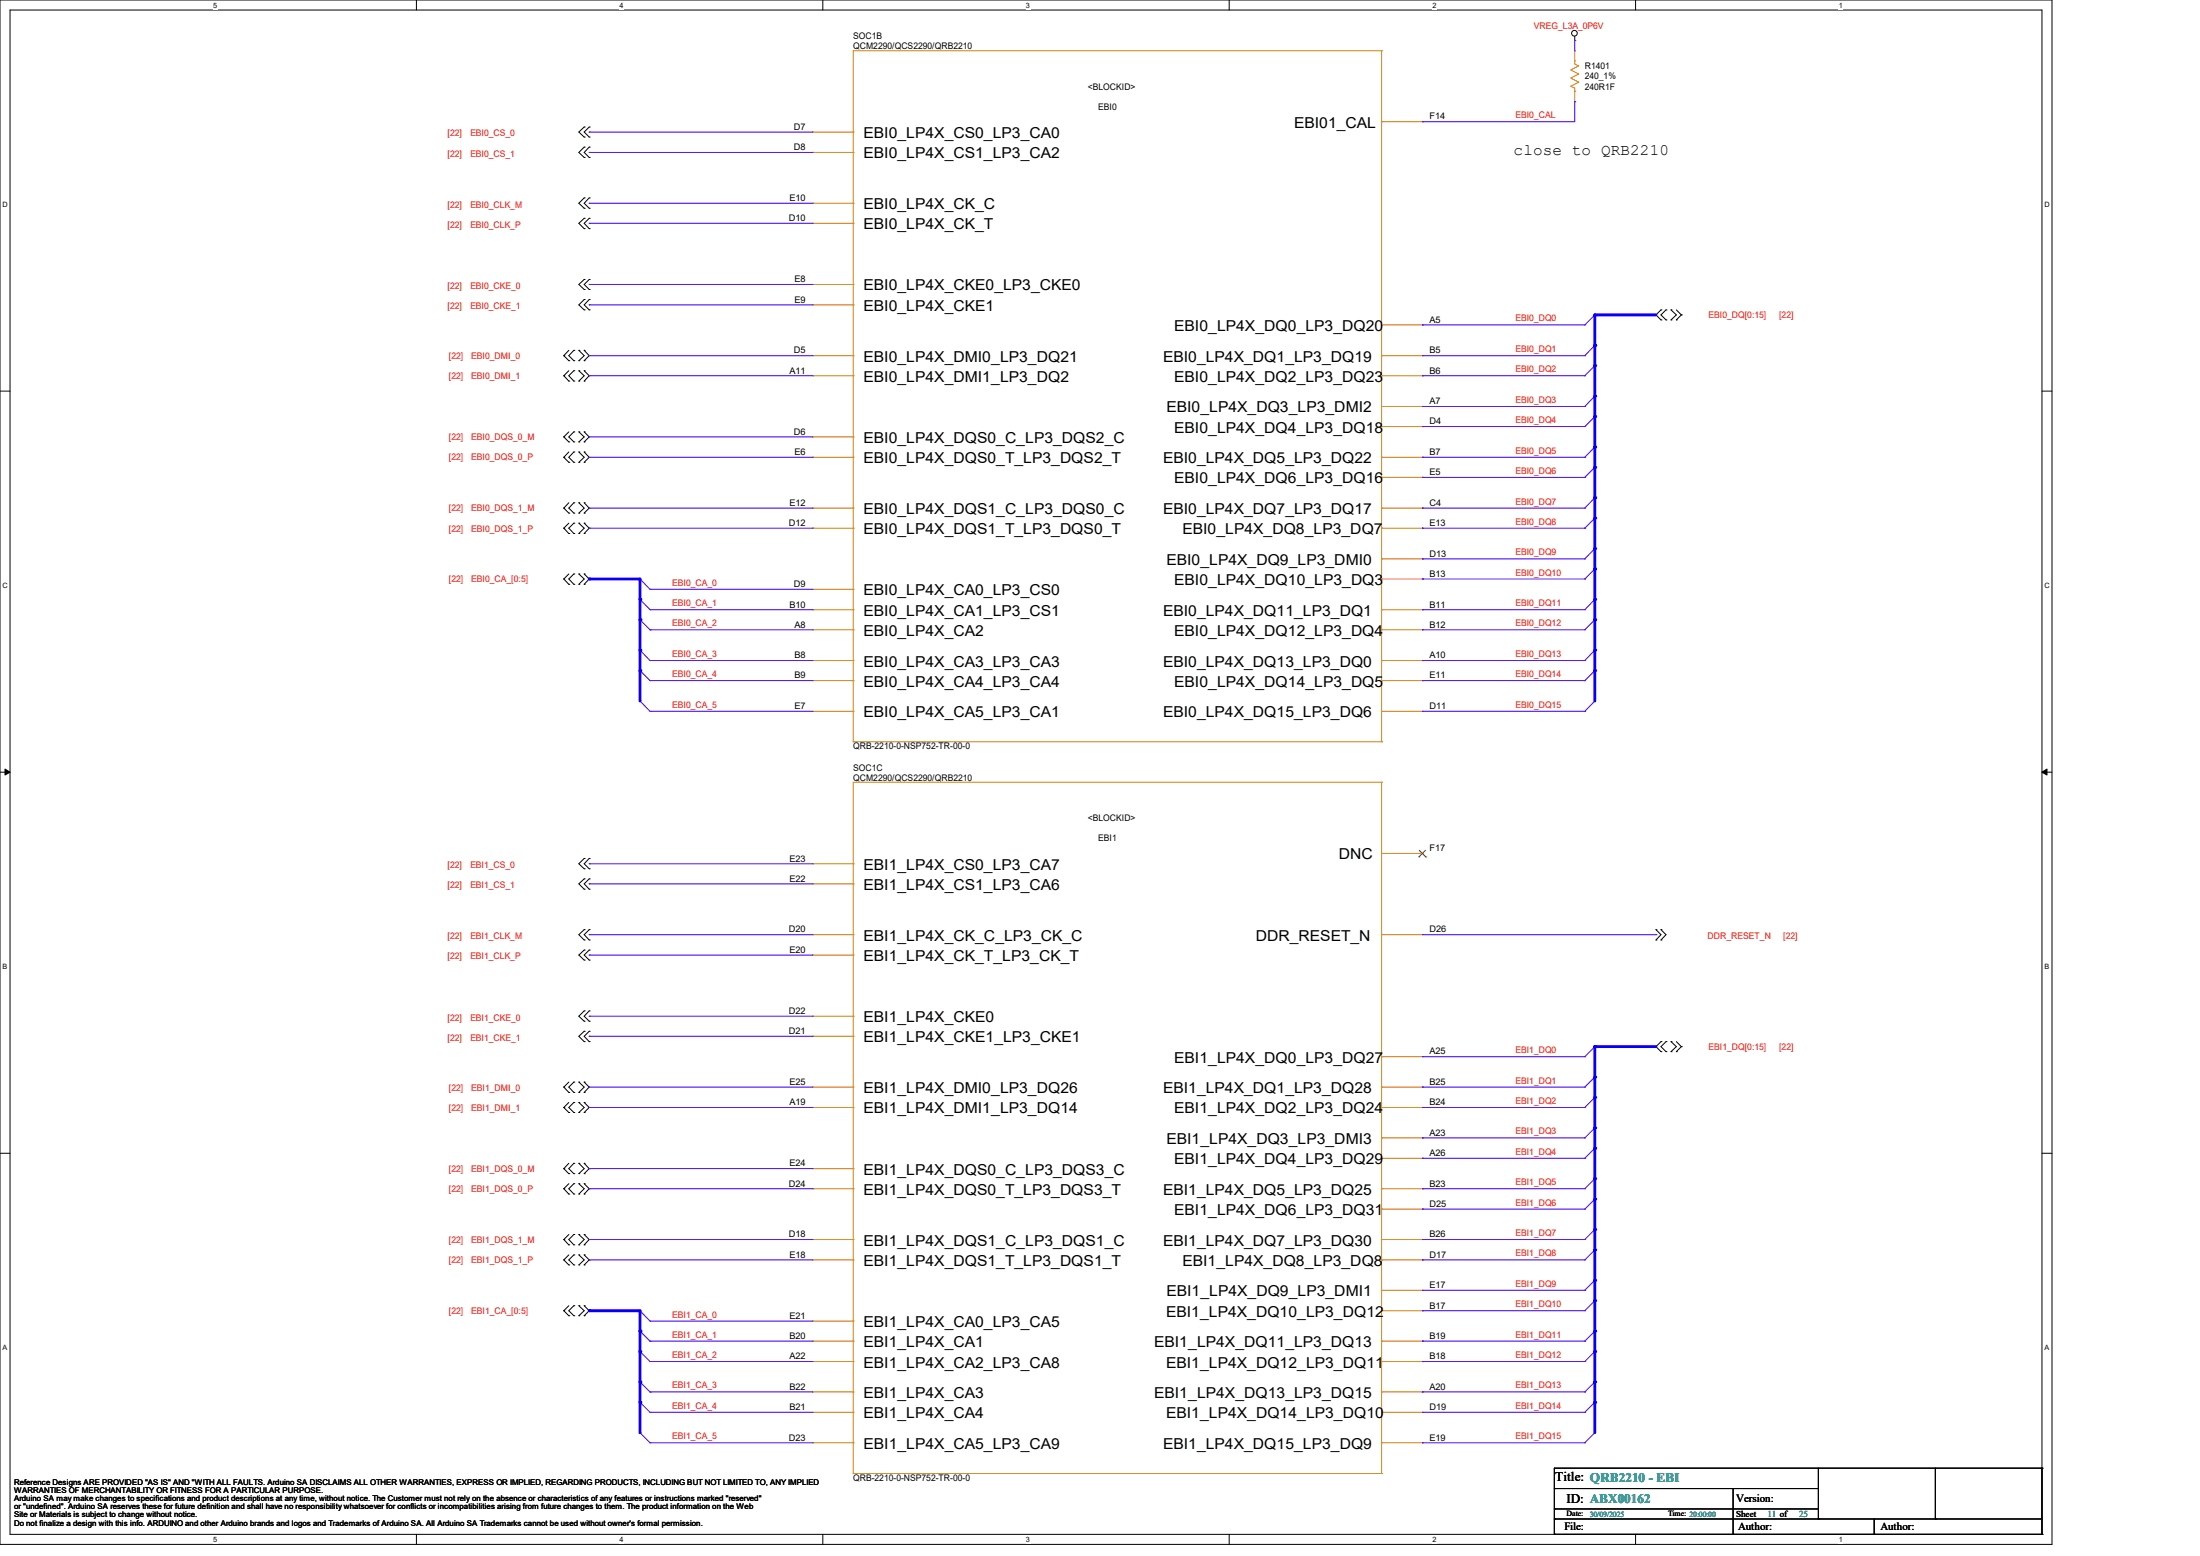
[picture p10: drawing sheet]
<svg xmlns="http://www.w3.org/2000/svg" width="297mm" height="210mm" viewBox="0 0 297 210" stroke-linecap="round" stroke-linejoin="round" font-family="sans-serif">
<path d="M0 0h277v208.4h-277zM1.4 1.4h274.3v205.7h-274.3z" fill="none" stroke="#000" stroke-width=".14"/>
<g fill="#fff">
<path d="M28.8 .1h.5v1.1h-.5z"/>
<path d="M28.8 207.2h.5v1.1h-.5z"/>
</g>
<path d="M56.2 0v1.4M56.2 207.1v1.3" fill="none" stroke="#000" stroke-width=".14"/>
<g fill="#fff">
<path d="M83.7 .1h.5v1.1h-.5z"/>
<path d="M83.7 207.2h.5v1.1h-.5z"/>
</g>
<path d="M111.1 0v1.4M111.1 207.1v1.3" fill="none" stroke="#000" stroke-width=".14"/>
<g fill="#fff">
<path d="M138.5 .1h.6v1.1h-.6z"/>
<path d="M138.5 207.2h.6v1.1h-.6z"/>
</g>
<path d="M165.9 0v1.4M165.9 207.1v1.3" fill="none" stroke="#000" stroke-width=".14"/>
<g fill="#fff">
<path d="M193.4 .1h.5v1.1h-.5z"/>
<path d="M193.4 207.2h.5v1.1h-.5z"/>
</g>
<path d="M220.8 0v1.4M220.8 207.1v1.3" fill="none" stroke="#000" stroke-width=".14"/>
<g fill="#fff">
<path d="M248.2 .1h.6v1.1h-.6z"/>
<path d="M248.2 207.2h.6v1.1h-.6z"/>
<path d="M.3 27.1h.8v1.1h-.8z"/>
<path d="M276 27.1h.7v1.1h-.7z"/>
<path d="M.3 78.5h.8v1.1h-.8z"/>
<path d="M276 78.5h.7v1.1h-.7z"/>
</g>
<path d="M0 52.8h1.4M275.7 52.8h1.3" fill="none" stroke="#000" stroke-width=".14"/>
<g fill="#fff">
<path d="M.3 129.9h.7v1.1h-.7z"/>
<path d="M276 129.9h.6v1.1h-.6z"/>
</g>
<path d="M0 104.2h1.4M275.7 104.2h1.3" fill="none" stroke="#000" stroke-width=".14"/>
<path d="M.7 103.8l.7 .4-.7 .4zM275.7 104.2l.7-.4v.8z" fill="#000" stroke="#000" stroke-width=".14"/>
<g fill="#fff">
<path d="M.3 181.4h.7v1.1h-.7z"/>
<path d="M276 181.4h.6v1.1h-.6z"/>
</g>
<g fill="none" stroke="#000" stroke-width=".14">
<path d="M78.9 17.1l-.8 .7 .8 .7M78.9 19.9l-.8 .7 .8 .7M78.9 17.1h.1M78.9 18.5h.1M78.9 19.9h.1M79.5 17.1l-.6 .7 .6 .7M79.5 19.9l-.6 .7 .6 .7M79.5 17.1h.1M79.5 18.5h.1M79.5 19.9h.1M212.6 5.5h.1M212.6 4.9v.6"/>
<path d="M78.9 26.7l-.8 .7 .8 .7M78.9 29.5l-.8 .6 .8 .8M78.9 37.7l-.8 .7 .8 .7M78.9 21.3h.1M78.9 26.7h.1M78.9 28.1h.1M78.9 29.5h.1M78.9 30.9h.1M78.9 37.7h.1M78.9 39.1h.1M79.5 26.7l-.6 .7 .6 .7M79.5 29.5l-.6 .6 .6 .8"/>
<path d="M79.5 37.7l-.6 .7 .6 .7M79.5 21.3h.1M79.5 26.7h.1M79.5 28.1h.1M79.5 29.5h.1M79.5 30.9h.1M79.5 37.7h.1M79.5 39.1h.1M76.1 48h.1M76.1 50.7h.1M76.1 59h.1M76.1 48l.7 .7"/>
<path d="M76.1 50.7l.7 .7M76.1 59l.7 .6M76.8 48.7h.1M76.8 51.4h.1M76.8 59.6h.1M76.8 47.3l-.7 .7M76.8 50l-.7 .7M76.8 58.3l-.7 .7M77.5 47.3h.1M77.5 48.7h.1M77.5 50h.1M77.5 51.4h.1"/>
<path d="M77.5 58.3h.1M77.5 59.6h.1M77.5 47.3l-.7 .7 .7 .7M77.5 50l-.7 .7 .7 .7M77.5 58.3l-.7 .7 .7 .6M78.1 48.7h.1M78.1 47.3h.1M78.1 51.4h.1M78.1 50h.1M78.1 59.6h.1M78.1 58.3h.1M78.1 47.3l.8 .7-.8 .7"/>
<path d="M78.1 50l.8 .7-.8 .7M78.1 58.3l.8 .7-.8 .6M78.9 40.4l-.8 .7 .8 .7M78.9 40.4h.1M78.9 41.8h.1M78.9 47.3h.1M78.9 48.7h.1M78.9 50h.1M78.9 51.4h.1M78.9 58.3h.1M78.9 59.6h.1M78.9 47.3l.6 .7-.6 .7"/>
<path d="M78.9 50l.6 .7-.6 .7M78.9 58.3l.6 .7-.6 .6M79.5 40.4l-.6 .7 .6 .7M79.5 40.4h.1M79.5 41.8h.1M224.2 41.8h.1M224.2 43.2h.1M224.2 41.8l-.6 .7 .6 .7M224.9 43.2h.1M224.9 41.8h.1M224.9 41.8l-.7 .7 .7 .7M225.6 41.8h.1"/>
<path d="M225.6 43.2h.1M225.6 41.8l.7 .7-.7 .7M226.3 43.2h.1M226.3 41.8l.7 .7M227 42.5h.1M227 42.5l-.7 .7M76.1 78.1h.1M76.1 61.7h.1M76.1 68.6h.1M76.1 71.3h.1M76.1 78.1l.7 .8M76.1 61.7l.7 .7"/>
<path d="M76.1 68.6l.7 .7M76.1 71.3l.7 .7M76.8 78.9h.1M76.8 62.4h.1M76.8 69.3h.1M76.8 72h.1M76.8 77.5l-.7 .6M76.8 61l-.7 .7M76.8 67.9l-.7 .7M76.8 70.6l-.7 .7M77.5 77.5h.1M77.5 78.9h.1"/>
<path d="M77.5 61h.1M77.5 62.4h.1M77.5 67.9h.1M77.5 69.3h.1M77.5 70.6h.1M77.5 72h.1M77.5 77.5l-.7 .6 .7 .8M77.5 61l-.7 .7 .7 .7M77.5 67.9l-.7 .7 .7 .7M77.5 70.6l-.7 .7 .7 .7M78.1 78.9h.1M78.1 77.5h.1"/>
<path d="M78.1 62.4h.1M78.1 61h.1M78.1 69.3h.1M78.1 67.9h.1M78.1 72h.1M78.1 70.6h.1M78.1 77.5l.8 .6-.8 .8M78.1 61l.8 .7-.8 .7M78.1 67.9l.8 .7-.8 .7M78.1 70.6l.8 .7-.8 .7M78.9 77.5h.1M78.9 78.9h.1"/>
<path d="M78.9 61h.1M78.9 62.4h.1M78.9 67.9h.1M78.9 69.3h.1M78.9 70.6h.1M78.9 72h.1M78.9 77.5l.6 .6-.6 .8M78.9 61l.6 .7-.6 .7M78.9 67.9l.6 .7-.6 .7M78.9 70.6l.6 .7-.6 .7M78.9 115.9l-.8 .7 .8 .7M78.9 118.6l-.8 .7 .8 .7"/>
<path d="M78.9 115.9h.1M78.9 117.3h.1M78.9 118.6h.1M79.5 115.9l-.6 .7 .6 .7M79.5 118.6l-.6 .7 .6 .7M79.5 115.9h.1M79.5 117.3h.1M79.5 118.6h.1M78.9 136.4l-.8 .8 .8 .6M78.9 139.2l-.8 .7 .8 .7M78.9 125.5l-.8 .7 .8 .7M78.9 128.2l-.8 .7 .8 .7"/>
<path d="M78.9 136.4h.1M78.9 137.8h.1M78.9 139.2h.1M78.9 125.5h.1M78.9 126.9h.1M78.9 128.2h.1M78.9 129.6h.1M78.9 120h.1M79.5 136.4l-.6 .8 .6 .6M79.5 139.2l-.6 .7 .6 .7M79.5 125.5l-.6 .7 .6 .7M79.5 128.2l-.6 .7 .6 .7"/>
<path d="M79.5 136.4h.1M79.5 137.8h.1M79.5 139.2h.1M79.5 125.5h.1M79.5 126.9h.1M79.5 128.2h.1M79.5 129.6h.1M79.5 120h.1M223.6 125.5l.6 .7-.6 .7M223.6 125.5h.1M223.6 126.9h.1M224.2 125.5l.7 .7-.7 .7"/>
<path d="M224.2 125.5h.1M224.2 126.9h.1M0 155.7h1.4M76.1 157.7h.1M76.1 146.7h.1M76.1 149.5h.1M76.1 157.7l.7 .7M76.1 146.7l.7 .7M76.1 149.5l.7 .7M76.8 158.4h.1M76.8 147.4h.1M76.8 150.2h.1"/>
<path d="M76.8 157l-.7 .7M76.8 159.8l-.7 .6M76.8 148.8l-.7 .7M76.8 146l-.7 .7M77.5 157h.1M77.5 158.4h.1M77.5 159.8h.1M77.5 146h.1M77.5 147.4h.1M77.5 148.8h.1M77.5 150.2h.1M77.5 157l-.7 .7 .7 .7"/>
<path d="M77.5 159.8l-.7 .6 .7 .8M77.5 146l-.7 .7 .7 .7M77.5 148.8l-.7 .7 .7 .7M78.1 158.4h.1M78.1 157h.1M78.1 159.8h.1M78.1 147.4h.1M78.1 146h.1M78.1 150.2h.1M78.1 148.8h.1M78.1 157l.8 .7-.8 .7M78.1 159.8l.8 .6-.8 .8"/>
<path d="M78.1 146l.8 .7-.8 .7M78.1 148.8l.8 .7-.8 .7M78.9 157h.1M78.9 158.4h.1M78.9 159.8h.1M78.9 146h.1M78.9 147.4h.1M78.9 148.8h.1M78.9 150.2h.1M78.9 140.6h.1M78.9 157l.6 .7-.6 .7M78.9 159.8l.6 .6-.6 .8"/>
<path d="M78.9 146l.6 .7-.6 .7M78.9 148.8l.6 .7-.6 .7M79.5 140.6h.1M224.2 140.6h.1M224.2 141.9h.1M224.2 140.6l-.6 .7 .6 .6M224.9 141.9h.1M224.9 140.6h.1M224.9 140.6l-.7 .7 .7 .6M225.6 140.6h.1M225.6 141.9h.1M225.6 140.6l.7 .7-.7 .6"/>
<path d="M226.3 141.9h.1M226.3 140.6l.7 .7M227 141.3h.1M227 141.3l-.7 .6M275.7 155.7h1.3M76.1 176.9h.1M76.1 167.3h.1M76.1 170.1h.1M76.1 160.4h.1M76.1 176.9l.7 .7M76.1 167.3l.7 .7M76.1 170.1l.7 .6"/>
<path d="M76.1 160.4l.7 .8M76.8 177.6h.1M76.8 168h.1M76.8 170.7h.1M76.8 161.2h.1M76.8 176.2l-.7 .7M76.8 169.4l-.7 .7M76.8 166.6l-.7 .7M77.5 176.2h.1M77.5 177.6h.1M77.5 166.6h.1M77.5 168h.1"/>
<path d="M77.5 169.4h.1M77.5 170.7h.1M77.5 161.2h.1M77.5 176.2l-.7 .7 .7 .7M77.5 166.6l-.7 .7 .7 .7M77.5 169.4l-.7 .7 .7 .6M78.1 177.6h.1M78.1 176.2h.1M78.1 168h.1M78.1 166.6h.1M78.1 170.7h.1M78.1 169.4h.1"/>
<path d="M78.1 161.2h.1M78.1 176.2l.8 .7-.8 .7M78.1 166.6l.8 .7-.8 .7M78.1 169.4l.8 .7-.8 .6M78.9 176.2h.1M78.9 177.6h.1M78.9 166.6h.1M78.9 168h.1M78.9 169.4h.1M78.9 170.7h.1M78.9 161.2h.1M78.9 176.2l.6 .7-.6 .7"/>
<path d="M78.9 166.6l.6 .7-.6 .7M78.9 169.4l.6 .7-.6 .6M245.5 198.2v6.8M261.3 198.2v6.8M275.7 198.2h-65.9v8.9M275.7 198.2h.1M275.7 198.2v8.9M209.8 205h.1M209.8 207.1h.1M209.8 200.9h.1M209.8 203.7h.1M209.8 200.9h35.7"/>
<path d="M209.8 203.7h35.7M209.8 205h65.9M209.8 207.1h65.9M234 207.1h.1M234 200.9v6.2M245.5 205h.1M253 207.1h.1M253 205v2.1M261.3 205h.1M275.7 207.1h.1"/>
<circle cx="212.6" cy="4.5" r=".38"/>
</g>
<g fill="none" stroke="#4200ff" stroke-width=".14">
<path d="M192 16.4h.1M212.6 5.5h.1M212.6 13.7h.1M212.6 5.5v1.4M212.6 13.7v2.7h-20.6M214 48h.1M214 50.7h.1M214 54.9h.1M214 57.6h.1M214 43.9h.1M215.3 46.6l-1.3 1.4M215.3 49.4l-1.3 1.3"/>
<path d="M215.3 53.5l-1.3 1.4M215.3 56.2l-1.3 1.4M215.3 42.5l-1.3 1.4M86.4 78.1l1.4 1.4M86.4 78.1h.1M214 61.7h.1M214 64.4h.1M214 68.6h.1M214 71.3h.1M214 75.4h.1M214 78.1h.1M215.3 60.3l-1.3 1.4"/>
<path d="M215.3 63.1l-1.3 1.3M215.3 67.2l-1.3 1.4M215.3 69.9l-1.3 1.4M215.3 74l-1.3 1.4M215.3 76.8l-1.3 1.3M86.4 80.9l1.4 1.4M86.4 83.7l1.4 1.3M86.4 87.8l1.4 1.4M86.4 90.5l1.4 1.4M86.4 94.6l1.4 1.4M86.4 80.9h.1M86.4 83.7h.1"/>
<path d="M86.4 87.8h.1M86.4 90.5h.1M86.4 94.6h.1M214 82.3h.1M214 85h.1M214 89.2h.1M214 91.9h.1M214 96h.1M215.3 80.9l-1.3 1.4M215.3 83.7l-1.3 1.3M215.3 87.8l-1.3 1.4M215.3 90.5l-1.3 1.4"/>
<path d="M215.3 94.6l-1.3 1.4M214 146.7h.1M214 149.5h.1M214 153.6h.1M214 156.3h.1M214 142.6h.1M215.3 145.4l-1.3 1.3M215.3 148.1l-1.3 1.4M215.3 152.2l-1.3 1.4M215.3 155l-1.3 1.3M215.3 159.1l-1.3 1.3M215.3 141.3l-1.3 1.3"/>
<path d="M86.4 179.7l1.4 1.3M86.4 176.9l1.4 1.4M86.4 179.7h.1M86.4 176.9h.1M214 160.4h.1M214 163.2h.1M214 167.3h.1M214 170.1h.1M214 174.2h.1M214 176.9h.1M215.3 161.8l-1.3 1.4M215.3 165.9l-1.3 1.4"/>
<path d="M215.3 168.7l-1.3 1.4M215.3 172.8l-1.3 1.4M215.3 175.6l-1.3 1.3M215.3 179.7l-1.3 1.3M86.4 182.4l1.4 1.4M86.4 186.5l1.4 1.4M86.4 189.3l1.4 1.3M86.4 193.4l1.4 1.3M86.4 182.4h.1M86.4 186.5h.1M86.4 189.3h.1M86.4 193.4h.1"/>
<path d="M214 181h.1M214 183.8h.1M214 187.9h.1M214 190.6h.1M214 194.7h.1M215.3 182.4l-1.3 1.4M215.3 186.5l-1.3 1.4M215.3 189.3l-1.3 1.3M215.3 193.4l-1.3 1.3"/>
</g>
<g fill="none" stroke="#cc8006" stroke-width=".14">
<path d="M109.7 17.8h5.5M115.2 17.8h.1M186.5 6.9h-71.3v93.2M186.5 16.4h5.5M186.5 6.9h.1M186.5 16.4h.1M186.5 6.9v93.2M212.6 8.2v.4l.5 .3-1.1 .5 1.1 .6-1.1 .5 1.1 .6-1.1 .5 .6 .3v.4M212.6 12.3h.1M212.6 8.2h.1M109.7 20.6h5.5M109.7 27.4h5.5"/>
<path d="M109.7 30.1h5.5M109.7 38.4h5.5M115.2 20.6h.1M115.2 27.4h.1M115.2 30.1h.1M115.2 38.4h.1M109.7 41.1h5.5M109.7 48h5.5M109.7 50.7h5.5M109.7 59h5.5M115.2 41.1h.1M115.2 48h.1"/>
<path d="M115.2 50.7h.1M115.2 59h.1M186.5 48h5.5M186.5 50.7h5.5M186.5 43.9h5.5M186.5 54.9h5.5M186.5 57.6h5.5M186.5 43.9h.1M186.5 48h.1M186.5 50.7h.1M186.5 54.9h.1M186.5 57.6h.1"/>
<path d="M109.7 61.7h5.5M109.7 68.6h5.5M109.7 71.3h5.5M109.7 79.5h5.5M115.2 61.7h.1M115.2 68.6h.1M115.2 71.3h.1M115.2 79.5h.1M186.5 61.7h5.5M186.5 68.6h5.5M186.5 71.3h5.5M186.5 64.4h5.5"/>
<path d="M186.5 75.4h5.5M186.5 78.1h5.5M186.5 61.7h.1M186.5 64.4h.1M186.5 68.6h.1M186.5 71.3h.1M186.5 75.4h.1M186.5 78.1h.1M109.7 82.3h5.5M109.7 85h5.5M109.7 89.2h5.5M109.7 91.9h5.5"/>
<path d="M109.7 96h5.5M115.2 82.3h.1M115.2 85h.1M115.2 89.2h.1M115.2 91.9h.1M115.2 96h.1M186.5 82.3h5.5M186.5 85h5.5M186.5 89.2h5.5M186.5 91.9h5.5M186.5 96h5.5M186.5 82.3h.1"/>
<path d="M186.5 85h.1M186.5 89.2h.1M186.5 91.9h.1M186.5 96h.1M109.7 116.6h5.5M109.7 119.3h5.5M115.2 100.1h.1M115.2 116.6h.1M115.2 119.3h.1M115.2 100.1h71.3M186.5 105.6h-71.3v93.3M186.5 115.2h5.5"/>
<path d="M186.5 100.1h.1M186.5 105.6h.1M186.5 115.2h.1M186.5 105.6v93.3M109.7 126.2h5.5M109.7 128.9h5.5M109.7 137.2h5.5M109.7 139.9h5.5M115.2 126.2h.1M115.2 128.9h.1M115.2 137.2h.1M115.2 139.9h.1"/>
<path d="M186.5 126.2h5.5M186.5 126.2h.1M109.7 146.7h5.5M109.7 149.5h5.5M109.7 157.7h5.5M115.2 146.7h.1M115.2 149.5h.1M115.2 157.7h.1M186.5 146.7h5.5M186.5 149.5h5.5M186.5 142.6h5.5M186.5 153.6h5.5"/>
<path d="M186.5 156.3h5.5M186.5 142.6h.1M186.5 146.7h.1M186.5 149.5h.1M186.5 153.6h.1M186.5 156.3h.1M109.7 160.4h5.5M109.7 167.3h5.5M109.7 170.1h5.5M109.7 178.3h5.5M115.2 160.4h.1M115.2 167.3h.1"/>
<path d="M115.2 170.1h.1M115.2 178.3h.1M186.5 160.4h5.5M186.5 167.3h5.5M186.5 170.1h5.5M186.5 163.2h5.5M186.5 174.2h5.5M186.5 176.9h5.5M186.5 160.4h.1M186.5 163.2h.1M186.5 167.3h.1M186.5 170.1h.1"/>
<path d="M186.5 174.2h.1M186.5 176.9h.1M109.7 181h5.5M109.7 183.8h5.5M109.7 187.9h5.5M109.7 190.6h5.5M109.7 194.7h5.5M115.2 198.9h.1M115.2 181h.1M115.2 183.8h.1M115.2 187.9h.1M115.2 190.6h.1"/>
<path d="M115.2 194.7h.1M115.2 198.9h71.3M186.5 181h5.5M186.5 183.8h5.5M186.5 187.9h5.5M186.5 190.6h5.5M186.5 194.7h5.5M186.5 198.9h.1M186.5 181h.1M186.5 183.8h.1M186.5 187.9h.1M186.5 190.6h.1"/>
<path d="M186.5 194.7h.1"/>
</g>
<g fill="none" stroke="#a84" stroke-width=".14">
<path d="M109.7 17.8h.1M192 16.4h.1M212.6 6.9h.1M212.6 13.7h.1M212.6 6.9v1.3M212.6 12.3v1.4M109.7 20.6h.1M109.7 27.4h.1M109.7 30.1h.1M109.7 38.4h.1M109.7 41.1h.1M109.7 48h.1"/>
<path d="M109.7 50.7h.1M109.7 59h.1M192 43.9h.1M192 48h.1M192 50.7h.1M192 54.9h.1M192 57.6h.1M109.7 61.7h.1M109.7 68.6h.1M109.7 71.3h.1M109.7 79.5h.1M192 61.7h.1"/>
<path d="M192 64.4h.1M192 68.6h.1M192 71.3h.1M192 75.4h.1M192 78.1h.1M109.7 82.3h.1M109.7 85h.1M109.7 89.2h.1M109.7 91.9h.1M109.7 96h.1M192 82.3h.1M192 85h.1"/>
<path d="M192 89.2h.1M192 91.9h.1M192 96h.1M109.7 116.6h.1M109.7 119.3h.1M192 115.2h.1M109.7 126.2h.1M109.7 128.9h.1M109.7 137.2h.1M109.7 139.9h.1M192 126.2h.1M109.7 146.7h.1"/>
<path d="M109.7 149.5h.1M109.7 157.7h.1M192 142.6h.1M192 146.7h.1M192 149.5h.1M192 153.6h.1M192 156.3h.1M109.7 160.4h.1M109.7 167.3h.1M109.7 170.1h.1M109.7 178.3h.1M192 160.4h.1"/>
<path d="M192 163.2h.1M192 167.3h.1M192 170.1h.1M192 174.2h.1M192 176.9h.1M109.7 181h.1M109.7 183.8h.1M109.7 187.9h.1M109.7 190.6h.1M109.7 194.7h.1M192 181h.1M192 183.8h.1"/>
<path d="M192 187.9h.1M192 190.6h.1M192 194.7h.1"/>
</g>
<path d="M191.6 115.7h.1M191.6 114.8l.9 .9M192.4 114.8l-.8 .9M192.5 115.7h.1" fill="none" stroke="#804000" stroke-width=".14"/>
<path d="M215.3 42.5h8.3" fill="none" stroke="#00f" stroke-width=".38"/>
<circle cx="215.3" cy="42.5" r=".19" fill="#00f"/>
<path d="M215.3 42.5v4.1" fill="none" stroke="#00f" stroke-width=".38"/>
<circle cx="215.3" cy="46.6" r=".19" fill="#00f"/>
<path d="M215.3 46.6v2.8" fill="none" stroke="#00f" stroke-width=".38"/>
<circle cx="215.3" cy="46.6" r=".19" fill="#00f"/>
<path d="M192 48h22M192 48h.1" fill="none" stroke="#4200ff" stroke-width=".14"/>
<path d="M215.3 49.4v4.1" fill="none" stroke="#00f" stroke-width=".38"/>
<circle cx="215.3" cy="49.4" r=".19" fill="#00f"/>
<path d="M192 50.7h22M192 50.7h.1" fill="none" stroke="#4200ff" stroke-width=".14"/>
<path d="M215.3 53.5v2.7" fill="none" stroke="#00f" stroke-width=".38"/>
<circle cx="215.3" cy="53.5" r=".19" fill="#00f"/>
<path d="M192 54.9h22M192 54.9h.1" fill="none" stroke="#4200ff" stroke-width=".14"/>
<path d="M215.3 56.2v4.1" fill="none" stroke="#00f" stroke-width=".38"/>
<circle cx="215.3" cy="56.2" r=".19" fill="#00f"/>
<path d="M192 57.6h22M192 57.6h.1" fill="none" stroke="#4200ff" stroke-width=".14"/>
<path d="M215.3 60.3v2.8" fill="none" stroke="#00f" stroke-width=".38"/>
<circle cx="215.3" cy="60.3" r=".19" fill="#00f"/>
<path d="M192 61.7h22M192 61.7h.1" fill="none" stroke="#4200ff" stroke-width=".14"/>
<path d="M215.3 63.1v4.1" fill="none" stroke="#00f" stroke-width=".38"/>
<circle cx="215.3" cy="63.1" r=".19" fill="#00f"/>
<path d="M192 64.4h22M192 64.4h.1" fill="none" stroke="#4200ff" stroke-width=".14"/>
<path d="M215.3 67.2v2.7" fill="none" stroke="#00f" stroke-width=".38"/>
<circle cx="215.3" cy="67.2" r=".19" fill="#00f"/>
<path d="M192 68.6h22M192 68.6h.1" fill="none" stroke="#4200ff" stroke-width=".14"/>
<path d="M215.3 69.9v4.1" fill="none" stroke="#00f" stroke-width=".38"/>
<circle cx="215.3" cy="69.9" r=".19" fill="#00f"/>
<path d="M192 71.3h22M192 71.3h.1" fill="none" stroke="#4200ff" stroke-width=".14"/>
<path d="M215.3 74v2.8" fill="none" stroke="#00f" stroke-width=".38"/>
<circle cx="215.3" cy="74" r=".19" fill="#00f"/>
<path d="M192 75.4h22M192 75.4h.1" fill="none" stroke="#4200ff" stroke-width=".14"/>
<path d="M215.3 76.8v4.1" fill="none" stroke="#00f" stroke-width=".38"/>
<circle cx="215.3" cy="76.8" r=".19" fill="#00f"/>
<path d="M79.5 78.1h6.9" fill="none" stroke="#00f" stroke-width=".38"/>
<circle cx="79.5" cy="78.1" r=".19" fill="#00f"/>
<path d="M86.4 78.1v2.8" fill="none" stroke="#00f" stroke-width=".38"/>
<circle cx="86.4" cy="80.9" r=".19" fill="#00f"/>
<path d="M87.8 79.5h.1M87.8 79.5h21.9M192 78.1h22M192 78.1h.1" fill="none" stroke="#4200ff" stroke-width=".14"/>
<path d="M215.3 80.9v2.8" fill="none" stroke="#00f" stroke-width=".38"/>
<circle cx="215.3" cy="80.9" r=".19" fill="#00f"/>
<path d="M87.8 82.3h.1M87.8 82.3h21.9M192 82.3h22M192 82.3h.1" fill="none" stroke="#4200ff" stroke-width=".14"/>
<path d="M86.4 83.7v4.1" fill="none" stroke="#00f" stroke-width=".38"/>
<circle cx="86.4" cy="83.7" r=".19" fill="#00f"/>
<path d="M215.3 83.7v4.1" fill="none" stroke="#00f" stroke-width=".38"/>
<circle cx="215.3" cy="83.7" r=".19" fill="#00f"/>
<path d="M87.8 85h.1M87.8 85h21.9M192 85h22M192 85h.1" fill="none" stroke="#4200ff" stroke-width=".14"/>
<path d="M86.4 87.8v2.7" fill="none" stroke="#00f" stroke-width=".38"/>
<circle cx="86.4" cy="87.8" r=".19" fill="#00f"/>
<path d="M215.3 87.8v2.7" fill="none" stroke="#00f" stroke-width=".38"/>
<circle cx="215.3" cy="87.8" r=".19" fill="#00f"/>
<path d="M87.8 89.2h.1M87.8 89.2h21.9M192 89.2h22M192 89.2h.1" fill="none" stroke="#4200ff" stroke-width=".14"/>
<path d="M86.4 90.5v4.1" fill="none" stroke="#00f" stroke-width=".38"/>
<circle cx="86.4" cy="90.5" r=".19" fill="#00f"/>
<path d="M215.3 90.5v4.1" fill="none" stroke="#00f" stroke-width=".38"/>
<circle cx="215.3" cy="90.5" r=".19" fill="#00f"/>
<path d="M87.8 91.9h.1M87.8 96h.1M87.8 91.9h21.9M87.8 96h21.9M192 91.9h22M192 96h22M192 91.9h.1M192 96h.1" fill="none" stroke="#4200ff" stroke-width=".14"/>
<path d="M79.5 176.9h6.9" fill="none" stroke="#00f" stroke-width=".38"/>
<circle cx="79.5" cy="176.9" r=".19" fill="#00f"/>
<path d="M86.4 179.7v2.7" fill="none" stroke="#00f" stroke-width=".38"/>
<circle cx="86.4" cy="179.7" r=".19" fill="#00f"/>
<path d="M87.8 181h.1M87.8 181h21.9" fill="none" stroke="#4200ff" stroke-width=".14"/>
<path d="M86.4 182.4v4.1" fill="none" stroke="#00f" stroke-width=".38"/>
<circle cx="86.4" cy="182.4" r=".19" fill="#00f"/>
<path d="M87.8 183.8h.1M87.8 183.8h21.9" fill="none" stroke="#4200ff" stroke-width=".14"/>
<path d="M86.4 186.5v2.8" fill="none" stroke="#00f" stroke-width=".38"/>
<circle cx="86.4" cy="186.5" r=".19" fill="#00f"/>
<path d="M87.8 187.9h.1M87.8 187.9h21.9" fill="none" stroke="#4200ff" stroke-width=".14"/>
<path d="M86.4 189.3v4.1" fill="none" stroke="#00f" stroke-width=".38"/>
<circle cx="86.4" cy="189.3" r=".19" fill="#00f"/>
<path d="M87.8 190.6h.1M87.8 194.7h.1M87.8 190.6h21.9M87.8 194.7h21.9" fill="none" stroke="#4200ff" stroke-width=".14"/>
<path d="M215.3 141.3h8.3" fill="none" stroke="#00f" stroke-width=".38"/>
<circle cx="215.3" cy="141.3" r=".19" fill="#00f"/>
<path d="M215.3 141.3v4.1" fill="none" stroke="#00f" stroke-width=".38"/>
<circle cx="215.3" cy="141.3" r=".19" fill="#00f"/>
<path d="M215.3 145.4v2.7" fill="none" stroke="#00f" stroke-width=".38"/>
<circle cx="215.3" cy="145.4" r=".19" fill="#00f"/>
<path d="M192 146.7h22M192 146.7h.1" fill="none" stroke="#4200ff" stroke-width=".14"/>
<path d="M215.3 148.1v4.1" fill="none" stroke="#00f" stroke-width=".38"/>
<circle cx="215.3" cy="148.1" r=".19" fill="#00f"/>
<path d="M192 149.5h22M192 149.5h.1" fill="none" stroke="#4200ff" stroke-width=".14"/>
<path d="M215.3 152.2v2.8" fill="none" stroke="#00f" stroke-width=".38"/>
<circle cx="215.3" cy="152.2" r=".19" fill="#00f"/>
<path d="M192 153.6h22M192 153.6h.1" fill="none" stroke="#4200ff" stroke-width=".14"/>
<path d="M215.3 155v4.1" fill="none" stroke="#00f" stroke-width=".38"/>
<circle cx="215.3" cy="155" r=".19" fill="#00f"/>
<path d="M192 156.3h22M192 156.3h.1" fill="none" stroke="#4200ff" stroke-width=".14"/>
<path d="M215.3 159.1v2.7" fill="none" stroke="#00f" stroke-width=".38"/>
<circle cx="215.3" cy="159.1" r=".19" fill="#00f"/>
<path d="M192 160.4h22M192 160.4h.1" fill="none" stroke="#4200ff" stroke-width=".14"/>
<path d="M215.3 161.8v4.1" fill="none" stroke="#00f" stroke-width=".38"/>
<circle cx="215.3" cy="161.8" r=".19" fill="#00f"/>
<path d="M192 163.2h22M192 163.2h.1" fill="none" stroke="#4200ff" stroke-width=".14"/>
<path d="M215.3 165.9v2.8" fill="none" stroke="#00f" stroke-width=".38"/>
<circle cx="215.3" cy="165.9" r=".19" fill="#00f"/>
<path d="M192 167.3h22M192 167.3h.1" fill="none" stroke="#4200ff" stroke-width=".14"/>
<path d="M215.3 168.7v4.1" fill="none" stroke="#00f" stroke-width=".38"/>
<circle cx="215.3" cy="168.7" r=".19" fill="#00f"/>
<path d="M192 170.1h22M192 170.1h.1" fill="none" stroke="#4200ff" stroke-width=".14"/>
<path d="M215.3 172.8v2.8" fill="none" stroke="#00f" stroke-width=".38"/>
<circle cx="215.3" cy="172.8" r=".19" fill="#00f"/>
<path d="M192 174.2h22M192 174.2h.1" fill="none" stroke="#4200ff" stroke-width=".14"/>
<path d="M215.3 175.6v4.1" fill="none" stroke="#00f" stroke-width=".38"/>
<circle cx="215.3" cy="175.6" r=".19" fill="#00f"/>
<path d="M192 176.9h22M192 176.9h.1" fill="none" stroke="#4200ff" stroke-width=".14"/>
<path d="M215.3 179.7v2.7" fill="none" stroke="#00f" stroke-width=".38"/>
<circle cx="215.3" cy="179.7" r=".19" fill="#00f"/>
<path d="M192 181h22M192 181h.1" fill="none" stroke="#4200ff" stroke-width=".14"/>
<path d="M215.3 182.4v4.1" fill="none" stroke="#00f" stroke-width=".38"/>
<circle cx="215.3" cy="182.4" r=".19" fill="#00f"/>
<path d="M192 183.8h22M192 183.8h.1" fill="none" stroke="#4200ff" stroke-width=".14"/>
<path d="M215.3 186.5v2.8" fill="none" stroke="#00f" stroke-width=".38"/>
<circle cx="215.3" cy="186.5" r=".19" fill="#00f"/>
<path d="M192 187.9h22M192 187.9h.1" fill="none" stroke="#4200ff" stroke-width=".14"/>
<path d="M215.3 189.3v4.1" fill="none" stroke="#00f" stroke-width=".38"/>
<circle cx="215.3" cy="189.3" r=".19" fill="#00f"/>
<g fill="none" stroke="#4200ff" stroke-width=".14">
<path d="M79.5 17.8h30.2M79.5 17.8h.1M79.5 20.6h30.2M79.5 27.4h30.2M79.5 30.1h30.2M79.5 38.4h30.2M79.5 20.6h.1M79.5 27.4h.1M79.5 30.1h.1M79.5 38.4h.1M79.5 41.1h30.2M79.5 48h30.2"/>
<path d="M79.5 50.7h30.2M79.5 59h30.2M79.5 41.1h.1M79.5 48h.1M79.5 50.7h.1M79.5 59h.1M192 43.9h22M192 43.9h.1M79.5 61.7h30.2M79.5 68.6h30.2M79.5 71.3h30.2M79.5 61.7h.1"/>
<path d="M79.5 68.6h.1M79.5 71.3h.1M79.5 119.3h30.2M79.5 119.3h.1M79.5 126.2h30.2M79.5 128.9h30.2M79.5 139.9h30.2M79.5 126.2h.1M79.5 128.9h.1M79.5 139.9h.1M192 126.2h31.6M223.6 126.2h.1"/>
<path d="M79.5 146.7h30.2M79.5 149.5h30.2M79.5 146.7h.1M79.5 149.5h.1M192 142.6h22M192 142.6h.1M79.5 160.4h30.2M79.5 167.3h30.2M79.5 170.1h30.2M79.5 160.4h.1M79.5 167.3h.1M79.5 170.1h.1"/>
<path d="M87.8 178.3h.1M87.8 178.3h21.9M192 190.6h22M192 194.7h22M192 190.6h.1M192 194.7h.1"/>
</g>
<path d="M86.4 176.9v2.8" fill="none" stroke="#00f" stroke-width=".38"/>
<circle cx="86.4" cy="179.7" r=".19" fill="#00f"/>
<path d="M79.5 116.6h30.2M79.5 116.6h.1M79.5 137.2h30.2M79.5 137.2h.1M79.5 157.7h30.2M79.5 157.7h.1" fill="none" stroke="#4200ff" stroke-width=".14"/>
<path d="M86.4 80.9v2.8" fill="none" stroke="#00f" stroke-width=".38"/>
<circle cx="86.4" cy="83.7" r=".19" fill="#00f"/>
<text font-size="2.2" x="204.3" y="21">close to QRB2210</text>
<g font-size="2">
<text x="174.7" y="17.2">EBI01_CAL</text>
<text x="116.6" y="18.6">EBI0_LP4X_CS0_LP3_CA0</text>
<text x="116.6" y="21.4">EBI0_LP4X_CS1_LP3_CA2</text>
<text x="116.6" y="28.2">EBI0_LP4X_CK_C</text>
<text x="116.6" y="30.9">EBI0_LP4X_CK_T</text>
<text x="116.6" y="39.2">EBI0_LP4X_CKE0_LP3_CKE0</text>
<text x="116.6" y="42">EBI0_LP4X_CKE1</text>
<text x="158.5" y="44.7">EBI0_LP4X_DQ0_LP3_DQ20</text>
<text x="116.6" y="48.8">EBI0_LP4X_DMI0_LP3_DQ21</text>
<text x="116.6" y="51.5">EBI0_LP4X_DMI1_LP3_DQ2</text>
<text x="157" y="48.8">EBI0_LP4X_DQ1_LP3_DQ19</text>
<text x="158.5" y="51.5">EBI0_LP4X_DQ2_LP3_DQ23</text>
<text x="116.6" y="59.8">EBI0_LP4X_DQS0_C_LP3_DQS2_C</text>
<text x="157.5" y="55.7">EBI0_LP4X_DQ3_LP3_DMI2</text>
<text x="158.5" y="58.4">EBI0_LP4X_DQ4_LP3_DQ18</text>
<text x="116.6" y="62.5">EBI0_LP4X_DQS0_T_LP3_DQS2_T</text>
<text x="157" y="62.5">EBI0_LP4X_DQ5_LP3_DQ22</text>
<text x="158.5" y="65.2">EBI0_LP4X_DQ6_LP3_DQ16</text>
<text x="116.6" y="69.4">EBI0_LP4X_DQS1_C_LP3_DQS0_C</text>
<text x="157" y="69.4">EBI0_LP4X_DQ7_LP3_DQ17</text>
<text x="116.6" y="72.1">EBI0_LP4X_DQS1_T_LP3_DQS0_T</text>
<text x="157.5" y="76.2">EBI0_LP4X_DQ9_LP3_DMI0</text>
<text x="159.6" y="72.1">EBI0_LP4X_DQ8_LP3_DQ7</text>
<text x="116.6" y="80.4">EBI0_LP4X_CA0_LP3_CS0</text>
<text x="116.6" y="83.1">EBI0_LP4X_CA1_LP3_CS1</text>
<text x="157" y="83.1">EBI0_LP4X_DQ11_LP3_DQ1</text>
<text x="158.5" y="79">EBI0_LP4X_DQ10_LP3_DQ3</text>
<text x="116.6" y="85.8">EBI0_LP4X_CA2</text>
<text x="116.6" y="90">EBI0_LP4X_CA3_LP3_CA3</text>
<text x="157" y="90">EBI0_LP4X_DQ13_LP3_DQ0</text>
<text x="158.5" y="85.8">EBI0_LP4X_DQ12_LP3_DQ4</text>
<text x="116.6" y="92.7">EBI0_LP4X_CA4_LP3_CA4</text>
<text x="158.5" y="92.7">EBI0_LP4X_DQ14_LP3_DQ5</text>
<text x="116.6" y="96.8">EBI0_LP4X_CA5_LP3_CA1</text>
<text x="157" y="96.8">EBI0_LP4X_DQ15_LP3_DQ6</text>
<text x="116.6" y="117.4">EBI1_LP4X_CS0_LP3_CA7</text>
<text x="180.8" y="116">DNC</text>
<text x="116.6" y="120.1">EBI1_LP4X_CS1_LP3_CA6</text>
<text x="116.6" y="127">EBI1_LP4X_CK_C_LP3_CK_C</text>
<text x="116.6" y="129.7">EBI1_LP4X_CK_T_LP3_CK_T</text>
<text x="169.5" y="127">DDR_RESET_N</text>
<text x="116.6" y="138">EBI1_LP4X_CKE0</text>
<text x="116.6" y="140.7">EBI1_LP4X_CKE1_LP3_CKE1</text>
<text x="158.5" y="143.4">EBI1_LP4X_DQ0_LP3_DQ27</text>
<text x="116.6" y="147.5">EBI1_LP4X_DMI0_LP3_DQ26</text>
<text x="157" y="147.5">EBI1_LP4X_DQ1_LP3_DQ28</text>
<text x="116.6" y="150.3">EBI1_LP4X_DMI1_LP3_DQ14</text>
<text x="157.5" y="154.4">EBI1_LP4X_DQ3_LP3_DMI3</text>
<text x="158.5" y="150.3">EBI1_LP4X_DQ2_LP3_DQ24</text>
<text x="116.6" y="158.5">EBI1_LP4X_DQS0_C_LP3_DQS3_C</text>
<text x="116.6" y="161.3">EBI1_LP4X_DQS0_T_LP3_DQS3_T</text>
<text x="157" y="161.3">EBI1_LP4X_DQ5_LP3_DQ25</text>
<text x="158.5" y="157.1">EBI1_LP4X_DQ4_LP3_DQ29</text>
<text x="158.5" y="164">EBI1_LP4X_DQ6_LP3_DQ31</text>
<text x="116.6" y="168.1">EBI1_LP4X_DQS1_C_LP3_DQS1_C</text>
<text x="116.6" y="170.9">EBI1_LP4X_DQS1_T_LP3_DQS1_T</text>
<text x="157" y="168.1">EBI1_LP4X_DQ7_LP3_DQ30</text>
<text x="159.6" y="170.9">EBI1_LP4X_DQ8_LP3_DQ8</text>
<text x="116.6" y="179.1">EBI1_LP4X_CA0_LP3_CA5</text>
<text x="157.4" y="177.7">EBI1_LP4X_DQ10_LP3_DQ12</text>
<text x="157.5" y="175">EBI1_LP4X_DQ9_LP3_DMI1</text>
<text x="116.6" y="181.8">EBI1_LP4X_CA1</text>
<text x="116.6" y="184.6">EBI1_LP4X_CA2_LP3_CA8</text>
<text x="155.8" y="181.8">EBI1_LP4X_DQ11_LP3_DQ13</text>
<text x="157.4" y="184.6">EBI1_LP4X_DQ12_LP3_DQ11</text>
<text x="116.6" y="188.7">EBI1_LP4X_CA3</text>
<text x="116.6" y="191.4">EBI1_LP4X_CA4</text>
<text x="155.8" y="188.7">EBI1_LP4X_DQ13_LP3_DQ15</text>
<text x="157.4" y="191.4">EBI1_LP4X_DQ14_LP3_DQ10</text>
<text x="116.6" y="195.5">EBI1_LP4X_CA5_LP3_CA9</text>
<text x="157" y="195.5">EBI1_LP4X_DQ15_LP3_DQ9</text>
</g>
<g font-size="1.8">
<text x="210" y="199.9">Title: QRB2210 - EBI</text>
<text x="211.5" y="202.8">ID: ABX00162</text>
</g>
<g font-size="1.5">
<text x="234.4" y="202.7">Version:</text>
<text x="211.2" y="206.5">File:</text>
<text x="234.7" y="206.5">Author:</text>
<text x="253.9" y="206.5">Author:</text>
</g>
<g font-size="1.2">
<text x="115.2" y="5.2">SOC1B</text>
<text x="115.2" y="6.6">QCM2290/QCS2290/QRB2210</text>
<text x="213.9" y="9.4">R1401</text>
<text x="213.9" y="10.7">240_1%</text>
<text x="107.2" y="17.5">D7</text>
<text x="146.9" y="12.1">&lt;BLOCKID&gt;</text>
<text x="148.3" y="14.8">EBI0</text>
<text x="193" y="16.1">F14</text>
<text x="213.9" y="12.1">240R1F</text>
<text x="107.2" y="20.3">D8</text>
<text x="106.5" y="29.8">D10</text>
<text x="106.6" y="27.1">E10</text>
<text x="107.3" y="38.1">E8</text>
<text x="107.3" y="40.9">E9</text>
<text x="107.2" y="47.7">D5</text>
<text x="193" y="43.6">A5</text>
<text x="193" y="47.7">B5</text>
<text x="106.6" y="50.4">A11</text>
<text x="193" y="50.4">B6</text>
<text x="107.2" y="58.7">D6</text>
<text x="193" y="54.6">A7</text>
<text x="193" y="57.3">D4</text>
<text x="107.3" y="61.4">E6</text>
<text x="193" y="61.4">B7</text>
<text x="193" y="64.1">E5</text>
<text x="106.5" y="71">D12</text>
<text x="106.6" y="68.3">E12</text>
<text x="193" y="68.3">C4</text>
<text x="193" y="71">E13</text>
<text x="193" y="75.1">D13</text>
<text x="193" y="77.9">B13</text>
<text x="106.6" y="82">B10</text>
<text x="107.2" y="79.2">D9</text>
<text x="193" y="82">B11</text>
<text x="107.3" y="84.7">A8</text>
<text x="107.3" y="88.9">B8</text>
<text x="193" y="84.7">B12</text>
<text x="193" y="88.9">A10</text>
<text x="107.3" y="91.6">B9</text>
<text x="107.3" y="95.7">E7</text>
<text x="193" y="91.6">E11</text>
<text x="193" y="95.7">D11</text>
<text x="115.2" y="101.1">QRB-2210-0-NSP752-TR-00-0</text>
<text x="115.2" y="104">SOC1C</text>
<text x="115.2" y="105.4">QCM2290/QCS2290/QRB2210</text>
<text x="146.9" y="110.9">&lt;BLOCKID&gt;</text>
<text x="148.3" y="113.6">EBI1</text>
<text x="106.6" y="116.3">E23</text>
<text x="106.6" y="119">E22</text>
<text x="193" y="114.9">F17</text>
<text x="106.5" y="125.9">D20</text>
<text x="193" y="125.9">D26</text>
<text x="106.6" y="128.6">E20</text>
<text x="106.5" y="136.9">D22</text>
<text x="106.5" y="139.6">D21</text>
<text x="193" y="142.3">A25</text>
<text x="106.6" y="146.4">E25</text>
<text x="106.6" y="149.2">A19</text>
<text x="193" y="146.4">B25</text>
<text x="193" y="149.2">B24</text>
<text x="193" y="153.3">A23</text>
<text x="106.5" y="160.1">D24</text>
<text x="106.6" y="157.4">E24</text>
<text x="193" y="156">A26</text>
<text x="193" y="160.1">B23</text>
<text x="106.5" y="167">D18</text>
<text x="193" y="162.9">D25</text>
<text x="193" y="167">B26</text>
<text x="106.6" y="169.8">E18</text>
<text x="193" y="169.8">D17</text>
<text x="193" y="173.9">E17</text>
<text x="106.6" y="178">E21</text>
<text x="193" y="176.6">B17</text>
<text x="106.6" y="180.7">B20</text>
<text x="106.6" y="183.5">A22</text>
<text x="193" y="180.7">B19</text>
<text x="193" y="183.5">B18</text>
<text x="106.6" y="187.6">B22</text>
<text x="106.6" y="190.3">B21</text>
<text x="193" y="187.6">A20</text>
<text x="193" y="190.3">D19</text>
<text x="106.5" y="194.4">D23</text>
<text x="193" y="194.4">E19</text>
<text x="115.2" y="199.8">QRB-2210-0-NSP752-TR-00-0</text>
<text x="234.4" y="204.8">Sheet</text>
</g>
<g font-size="1.2" fill="#f00">
<text x="207.1" y="3.9">VREG_L3A_0P6V</text>
<text x="204.6" y="16">EBI0_CAL</text>
<text x="60.4" y="18.4">[22]</text>
<text x="60.4" y="21.2">[22]</text>
<text x="63.5" y="18.4">EBI0_CS_0</text>
<text x="63.5" y="21.2">EBI0_CS_1</text>
<text x="60.4" y="28">[22]</text>
<text x="63.5" y="28">EBI0_CLK_M</text>
<text x="60.4" y="30.7">[22]</text>
<text x="63.5" y="30.7">EBI0_CLK_P</text>
<text x="60.4" y="39">[22]</text>
<text x="60.4" y="41.7">[22]</text>
<text x="63.5" y="39">EBI0_CKE_0</text>
<text x="63.5" y="41.7">EBI0_CKE_1</text>
<text x="204.6" y="47.5">EBI0_DQ1</text>
<text x="204.6" y="43.4">EBI0_DQ0</text>
<text x="230.7" y="43">EBI0_DQ[0:15]</text>
<text x="240.2" y="43">[22]</text>
<text x="60.6" y="48.4">[22]</text>
<text x="60.6" y="51.2">[22]</text>
<text x="63.6" y="48.4">EBI0_DMI_0</text>
<text x="63.6" y="51.2">EBI0_DMI_1</text>
<text x="204.6" y="50.2">EBI0_DQ2</text>
<text x="60.6" y="59.4">[22]</text>
<text x="63.6" y="59.4">EBI0_DQS_0_M</text>
<text x="204.6" y="54.4">EBI0_DQ3</text>
<text x="204.6" y="57.1">EBI0_DQ4</text>
<text x="60.6" y="62.1">[22]</text>
<text x="63.6" y="62.1">EBI0_DQS_0_P</text>
<text x="204.6" y="61.3">EBI0_DQ5</text>
<text x="204.6" y="64">EBI0_DQ6</text>
<text x="60.6" y="69">[22]</text>
<text x="60.6" y="71.8">[22]</text>
<text x="63.6" y="69">EBI0_DQS_1_M</text>
<text x="63.6" y="71.8">EBI0_DQS_1_P</text>
<text x="204.6" y="68.1">EBI0_DQ7</text>
<text x="204.6" y="70.8">EBI0_DQ8</text>
<text x="204.6" y="75">EBI0_DQ9</text>
<text x="204.6" y="77.7">EBI0_DQ10</text>
<text x="60.6" y="78.6">[22]</text>
<text x="63.6" y="78.6">EBI0_CA_[0:5]</text>
<text x="90.8" y="79.1">EBI0_CA_0</text>
<text x="90.8" y="81.8">EBI0_CA_1</text>
<text x="204.6" y="81.8">EBI0_DQ11</text>
<text x="90.8" y="84.5">EBI0_CA_2</text>
<text x="90.8" y="88.7">EBI0_CA_3</text>
<text x="204.6" y="84.5">EBI0_DQ12</text>
<text x="204.6" y="88.7">EBI0_DQ13</text>
<text x="90.8" y="91.4">EBI0_CA_4</text>
<text x="90.8" y="95.5">EBI0_CA_5</text>
<text x="204.6" y="91.4">EBI0_DQ14</text>
<text x="204.6" y="95.5">EBI0_DQ15</text>
<text x="60.4" y="117.2">[22]</text>
<text x="60.4" y="119.9">[22]</text>
<text x="63.5" y="117.2">EBI1_CS_0</text>
<text x="63.5" y="119.9">EBI1_CS_1</text>
<text x="60.4" y="126.7">[22]</text>
<text x="60.4" y="129.5">[22]</text>
<text x="63.5" y="126.7">EBI1_CLK_M</text>
<text x="63.5" y="129.5">EBI1_CLK_P</text>
<text x="230.5" y="126.7">DDR_RESET_N</text>
<text x="240.7" y="126.7">[22]</text>
<text x="60.4" y="137.8">[22]</text>
<text x="63.5" y="137.8">EBI1_CKE_0</text>
<text x="60.4" y="140.5">[22]</text>
<text x="63.5" y="140.5">EBI1_CKE_1</text>
<text x="204.6" y="142.2">EBI1_DQ0</text>
<text x="230.7" y="141.7">EBI1_DQ[0:15]</text>
<text x="240.2" y="141.7">[22]</text>
<text x="60.6" y="147.2">[22]</text>
<text x="60.6" y="149.9">[22]</text>
<text x="63.6" y="147.2">EBI1_DMI_0</text>
<text x="63.6" y="149.9">EBI1_DMI_1</text>
<text x="204.6" y="146.3">EBI1_DQ1</text>
<text x="204.6" y="149">EBI1_DQ2</text>
<text x="204.6" y="153.1">EBI1_DQ3</text>
<text x="204.6" y="155.9">EBI1_DQ4</text>
<text x="60.6" y="158.2">[22]</text>
<text x="60.6" y="160.9">[22]</text>
<text x="63.6" y="158.2">EBI1_DQS_0_M</text>
<text x="63.6" y="160.9">EBI1_DQS_0_P</text>
<text x="204.6" y="160">EBI1_DQ5</text>
<text x="60.6" y="167.8">[22]</text>
<text x="63.6" y="167.8">EBI1_DQS_1_M</text>
<text x="204.6" y="162.7">EBI1_DQ6</text>
<text x="204.6" y="166.8">EBI1_DQ7</text>
<text x="60.6" y="170.5">[22]</text>
<text x="63.6" y="170.5">EBI1_DQS_1_P</text>
<text x="204.6" y="169.6">EBI1_DQ8</text>
<text x="204.6" y="173.7">EBI1_DQ9</text>
<text x="60.6" y="177.4">[22]</text>
<text x="63.6" y="177.4">EBI1_CA_[0:5]</text>
<text x="90.8" y="177.8">EBI1_CA_0</text>
<text x="204.6" y="176.4">EBI1_DQ10</text>
<text x="90.8" y="180.5">EBI1_CA_1</text>
<text x="90.8" y="183.3">EBI1_CA_2</text>
<text x="204.6" y="180.5">EBI1_DQ11</text>
<text x="204.6" y="183.3">EBI1_DQ12</text>
<text x="90.8" y="187.4">EBI1_CA_3</text>
<text x="90.8" y="190.2">EBI1_CA_4</text>
<text x="204.6" y="187.4">EBI1_DQ13</text>
<text x="204.6" y="190.2">EBI1_DQ14</text>
<text x="90.8" y="194.3">EBI1_CA_5</text>
<text x="204.6" y="194.3">EBI1_DQ15</text>
</g>
<g font-size="1.2" fill="#008080">
<text x="238.6" y="204.8">11 of</text>
<text x="242.9" y="204.8">25</text>
</g>
<g font-size="1.1">
<text x="1.9" y="200.4">Reference Designs ARE PROVIDED &quot;AS IS&quot; AND &quot;WITH ALL FAULTS. Arduino SA DISCLAIMS ALL OTHER WARRANTIES, EXPRESS OR IMPLIED, REGARDING PRODUCTS, INCLUDING BUT NOT LIMITED TO, ANY IMPLIED</text>
<text x="1.9" y="201.5">WARRANTIES OF MERCHANTABILITY OR FITNESS FOR A PARTICULAR PURPOSE.</text>
<text x="1.9" y="202.6">Arduino SA may make changes to specifications and product descriptions at any time, without notice. The Customer must not rely on the absence or characteristics of any features or instructions marked &quot;reserved&quot;</text>
<text x="1.9" y="203.7">or &quot;undefined&quot;. Arduino SA reserves these for future definition and shall have no responsibility whatsoever for conflicts or incompatibilities arising from future changes to them. The product information on the Web</text>
<text x="1.9" y="204.8">Site or Materials is subject to change without notice.</text>
<text x="1.9" y="205.9">Do not finalize a design with this info. ARDUINO and other Arduino brands and logos and Trademarks of Arduino SA. All Arduino SA Trademarks cannot be used without owner's formal permission.</text>
<text x="211.5" y="204.6">Date:</text>
<text x="225.2" y="204.6">Time: 20:00:00</text>
</g>
<text font-size="1.1" fill="#008080" x="214.6" y="204.8">30/09/2025</text>
<g font-size="1">
<text x="28.8" y="1">5</text>
<text x="83.7" y="1">4</text>
<text x="138.5" y="1">3</text>
<text x="193.4" y="1">2</text>
<text x="248.2" y="1">1</text>
<text x=".3" y="27.9">D</text>
<text x="276" y="27.9">D</text>
<text x=".3" y="79.4">C</text>
<text x="276" y="79.4">C</text>
<text x=".3" y="130.8">B</text>
<text x="276" y="130.8">B</text>
<text x=".3" y="182.2">A</text>
<text x="276" y="182.2">A</text>
<text x="28.8" y="208.1">5</text>
<text x="83.7" y="208.1">4</text>
<text x="138.5" y="208.1">3</text>
<text x="193.4" y="208.1">2</text>
<text x="248.2" y="208.1">1</text>
</g>
</svg>
